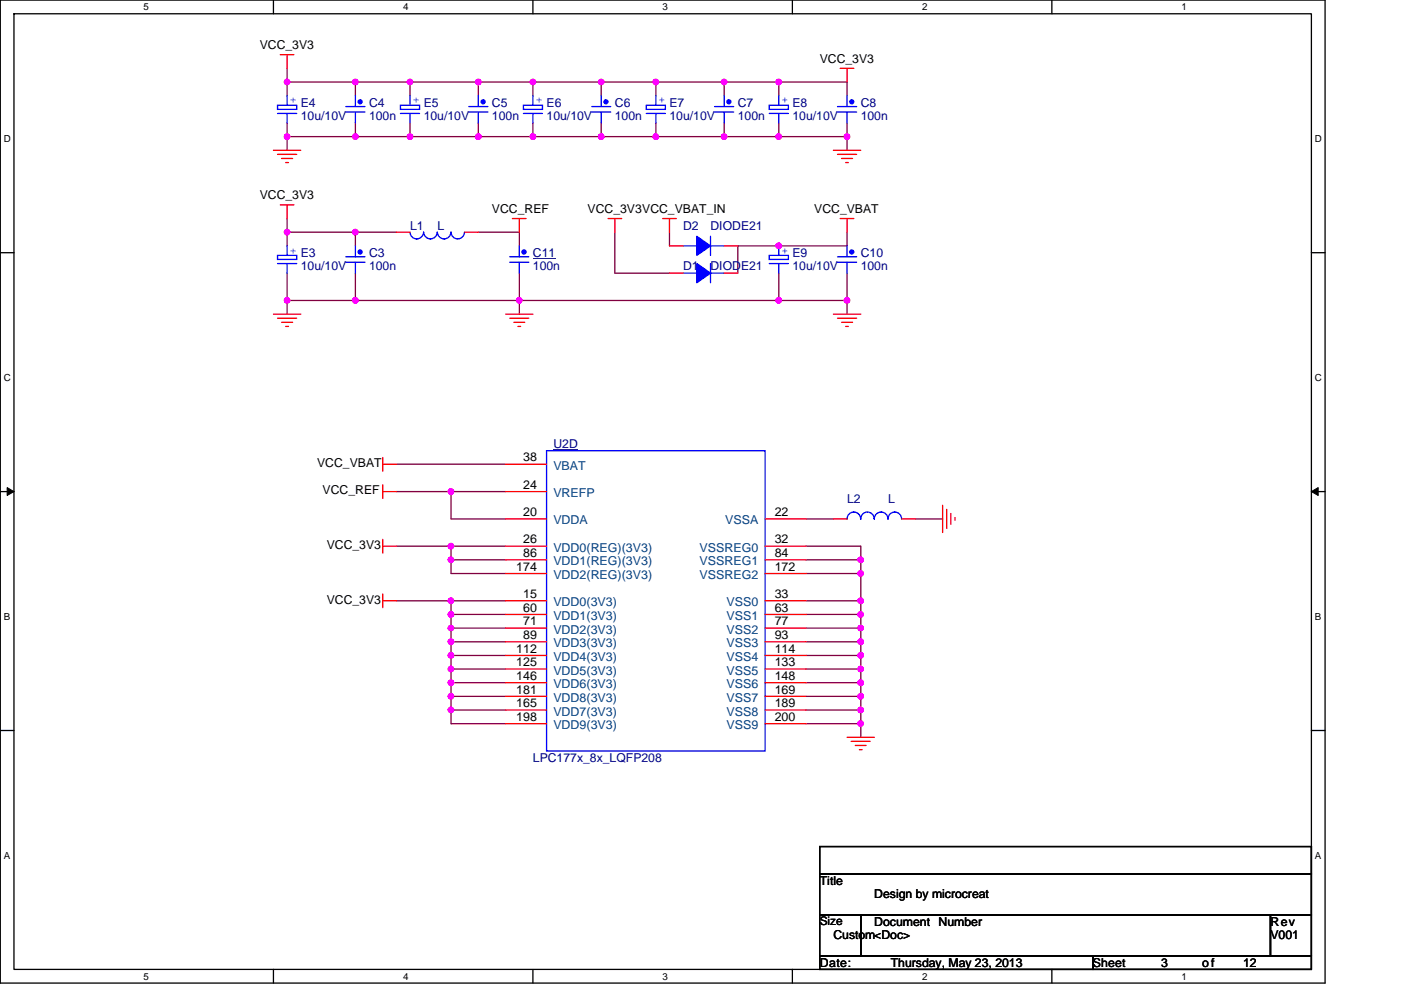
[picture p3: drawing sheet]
<svg xmlns="http://www.w3.org/2000/svg" width="297mm" height="210mm" viewBox="0 0 297 210" stroke-linecap="round" stroke-linejoin="round" font-family="sans-serif">
<path d="M.1 0h280.8v208.5h-280.8zM3 2.9h275v202.7h-275z" fill="none" stroke="#000" stroke-width=".28"/>
<g fill="#fff">
<path d="M30.5 .3h1.1v2.3h-1.1z"/>
<path d="M30.5 205.9h1.1v2.3h-1.1z"/>
</g>
<path d="M58 0v2.9M58 205.6v2.9" fill="none" stroke="#000" stroke-width=".28"/>
<g fill="#fff">
<path d="M85.5 .3h1.1v2.3h-1.1z"/>
<path d="M85.5 205.9h1.1v2.3h-1.1z"/>
</g>
<path d="M113 0v2.9M113 205.6v2.9" fill="none" stroke="#000" stroke-width=".28"/>
<g fill="#fff">
<path d="M140.5 .3h1.1v2.3h-1.1z"/>
<path d="M140.5 205.9h1.1v2.3h-1.1z"/>
</g>
<path d="M168 0v2.9M168 205.6v2.9" fill="none" stroke="#000" stroke-width=".28"/>
<g fill="#fff">
<path d="M195.5 .3h1.2v2.3h-1.2z"/>
<path d="M195.5 205.9h1.2v2.3h-1.2z"/>
</g>
<path d="M223 0v2.9M223 205.6v2.9" fill="none" stroke="#000" stroke-width=".28"/>
<g fill="#fff">
<path d="M250.5 .3h1.2v2.3h-1.2z"/>
<path d="M250.5 205.9h1.2v2.3h-1.2z"/>
<path d="M.8 28.3h1.5v2.3h-1.5z"/>
<path d="M278.8 28.3h1.5v2.3h-1.5z"/>
<path d="M.8 78.9h1.5v2.3h-1.5z"/>
<path d="M278.8 78.9h1.5v2.3h-1.5z"/>
</g>
<path d="M.1 53.6h2.9M278 53.6h2.9" fill="none" stroke="#000" stroke-width=".28"/>
<g fill="#fff">
<path d="M.8 129.6h1.4v2.3h-1.4z"/>
<path d="M278.8 129.6h1.4v2.3h-1.4z"/>
</g>
<path d="M.1 104.3h2.9M278 104.3h2.9" fill="none" stroke="#000" stroke-width=".28"/>
<path d="M1.5 103.4l1.5 .9-1.5 .8zM278 104.3l1.5-.9v1.7z" fill="#000" stroke="#000" stroke-width=".21"/>
<g fill="#fff">
<path d="M.8 180.3h1.4v2.3h-1.4z"/>
<path d="M278.8 180.3h1.4v2.3h-1.4z"/>
</g>
<path d="M.1 154.9h2.9M278 154.9h2.9M173.8 179.6h104.2v5.7h-104.2zM173.8 194h8.7v8.7h-8.7zM173.8 185.3h104.2v8.7h-104.2zM182.5 194h86.9v8.7h-86.9zM269.4 194h8.6v8.7h-8.6zM173.8 202.7h57.9v2.9h-57.9zM231.7 202.7h46.3v2.9h-46.3z" fill="none" stroke="#000" stroke-width=".28"/>
<g fill="none" stroke="#800040" stroke-width=".28">
<path d="M60.9 14.5v2.9M60.9 17.4h14.4M60.9 17.4v2.9M86.9 17.4h14.5M86.9 17.4h-11.5v2.9M86.9 17.4v2.9M113 17.4h-11.6v2.9M127.5 17.4h-14.5v2.9M139.1 17.4h-11.6v2.9M153.5 17.4h-14.4v2.9M165.1 17.4h-11.6v2.9M60.9 26.1v2.9"/>
<path d="M60.9 29h14.5M60.9 29v2.9M75.4 26.1v2.9h11.5M86.9 26.1v2.9M86.9 29h14.5M101.4 26.1v2.9h11.6M113 26.1v2.9h14.5M127.5 26.1v2.9M127.5 29h11.6M139.1 26.1v2.9h14.4M153.5 26.1v2.9h11.6M165.1 20.3v-2.9h14.5v2.9"/>
<path d="M165.1 26.1v2.9M165.1 29h14.5M179.6 26.1v2.9M179.6 29v2.9M60.9 46.4v2.9M60.9 57.9v5.8M60.9 49.3h14.5M60.9 49.3v2.9M75.4 57.9v5.8h34.7v-5.8M84 49.3h-8.6v2.9M101.4 49.3h8.7v2.9M130.4 49.3v8.6h11.5"/>
<path d="M141.9 49.3v2.9M165.1 57.9v5.8M179.6 49.3v2.9h-23.2v5.7M179.6 57.9v5.8M60.9 63.7h14.5M60.9 63.7v2.9M165.1 63.7h-55v2.9M165.1 63.7h14.5M179.6 63.7v2.9M84 98.5h23.2M84 115.8h11.6M84 104.3h11.6"/>
<path d="M95.6 115.8v2.9M95.6 118.7v2.9h11.6M95.6 104.3v5.8h11.6M95.6 115.8h11.6M95.6 118.7h11.6M95.6 104.3h11.6M170.9 110.1h5.8M170.9 115.8h11.6v2.9M170.9 118.7h11.6M182.5 118.7v2.9M194.1 110.1h5.8M84 127.4h11.6"/>
<path d="M95.6 127.4v2.9M95.6 130.3v2.9M95.6 133.2v2.9M95.6 136.1v2.9M95.6 127.4h11.6M95.6 130.3h11.6M95.6 133.2h11.6M95.6 136.1h11.6M95.6 139h11.6M95.6 139v2.9M170.9 127.4h11.6M170.9 130.3h11.6"/>
<path d="M170.9 133.2h11.6M170.9 136.1h11.6M170.9 139h11.6M170.9 121.6h11.6M182.5 127.4v2.9M182.5 130.3v2.9M182.5 133.2v2.9M182.5 136.1v2.9M182.5 139v2.9M182.5 121.6v5.8M95.6 141.9v2.9M95.6 144.8v2.9"/>
<path d="M95.6 147.7v2.9M95.6 141.9h11.6M95.6 144.8h11.6M95.6 147.7h11.6M95.6 150.6h11.6M95.6 150.6v2.9h11.6M170.9 141.9h11.6M170.9 144.8h11.6M170.9 147.7h11.6M170.9 150.6h11.6M170.9 153.5h11.6M182.5 153.5v2.9"/>
<path d="M182.5 141.9v2.9M182.5 144.8v2.9M182.5 147.7v2.9M182.5 150.6v2.9"/>
</g>
<g fill="#f0f" stroke="#f0f" stroke-width=".28">
<circle cx="95.6" cy="127.4" r=".57"/>
<circle cx="95.6" cy="133.2" r=".57"/>
<circle cx="95.6" cy="130.3" r=".57"/>
<circle cx="95.6" cy="136.1" r=".57"/>
<circle cx="95.6" cy="139" r=".57"/>
<circle cx="95.6" cy="141.9" r=".57"/>
<circle cx="95.6" cy="147.7" r=".57"/>
<circle cx="95.6" cy="144.8" r=".57"/>
<circle cx="95.6" cy="150.6" r=".57"/>
<circle cx="182.5" cy="153.5" r=".57"/>
<circle cx="182.5" cy="127.4" r=".57"/>
<circle cx="182.5" cy="130.3" r=".57"/>
<circle cx="182.5" cy="133.2" r=".57"/>
<circle cx="182.5" cy="136.1" r=".57"/>
<circle cx="182.5" cy="139" r=".57"/>
<circle cx="182.5" cy="141.9" r=".57"/>
<circle cx="182.5" cy="144.8" r=".57"/>
<circle cx="182.5" cy="147.7" r=".57"/>
<circle cx="182.5" cy="150.6" r=".57"/>
<circle cx="95.6" cy="118.7" r=".57"/>
<circle cx="95.6" cy="115.8" r=".57"/>
<circle cx="95.6" cy="104.3" r=".57"/>
<circle cx="182.5" cy="118.7" r=".57"/>
<circle cx="182.5" cy="121.6" r=".57"/>
<circle cx="60.9" cy="17.4" r=".57"/>
<circle cx="75.3" cy="17.4" r=".57"/>
<circle cx="60.9" cy="29" r=".57"/>
<circle cx="75.3" cy="29" r=".57"/>
<circle cx="179.6" cy="29" r=".57"/>
<circle cx="165.1" cy="29" r=".57"/>
<circle cx="139" cy="29" r=".57"/>
<circle cx="153.5" cy="29" r=".57"/>
<circle cx="127.5" cy="29" r=".57"/>
<circle cx="101.4" cy="29" r=".57"/>
<circle cx="113" cy="29" r=".57"/>
<circle cx="86.9" cy="29" r=".57"/>
<circle cx="86.9" cy="17.4" r=".57"/>
<circle cx="101.4" cy="17.4" r=".57"/>
<circle cx="113" cy="17.4" r=".57"/>
<circle cx="127.5" cy="17.4" r=".57"/>
<circle cx="139" cy="17.4" r=".57"/>
<circle cx="153.5" cy="17.4" r=".57"/>
<circle cx="165.1" cy="17.4" r=".57"/>
<circle cx="60.9" cy="49.2" r=".57"/>
<circle cx="75.3" cy="49.2" r=".57"/>
<circle cx="60.9" cy="63.7" r=".57"/>
<circle cx="75.3" cy="63.7" r=".57"/>
<circle cx="165.1" cy="52.1" r=".57"/>
<circle cx="110.1" cy="63.7" r=".57"/>
<circle cx="165.1" cy="63.7" r=".57"/>
<circle cx="179.6" cy="63.7" r=".57"/>
</g>
<g fill="none" stroke="#f00" stroke-width=".28">
<path d="M59.4 11.6h2.9M60.9 11.6v2.9M178.1 14.5h2.9M179.6 14.5v2.9M58 31.9h5.8M58.8 32.7h4.1M59.7 33.6h2.3M60.6 34.5h.6M60.9 20.3h.1M60.9 26.1h.1M75.4 20.3h.1M75.4 26.1h.1"/>
<path d="M86.9 20.3h.1M86.9 26.1h.1M101.4 20.3h.1M101.4 26.1h.1M113 20.3h.1M113 26.1h.1M127.5 20.3h.1M127.5 26.1h.1M139.1 20.3h.1M139.1 26.1h.1M153.5 20.3h.1M153.5 26.1h.1"/>
<path d="M165.1 20.3h.1M165.1 26.1h.1M176.7 31.9h5.8M177.6 32.7h4M178.4 33.6h2.4M179.3 34.5h.6M179.6 20.3h.1M179.6 26.1h.1M59.4 43.5h2.9M60.9 43.5v2.9M60.9 52.2h.1M60.9 57.9h.1"/>
<path d="M75.4 52.2h.1M75.4 57.9h.1M84 49.3h2.9M98.5 49.3h2.9M108.6 46.4h2.9M110.1 46.4v2.9M110.1 52.2h.1M110.1 57.9h.1M128.9 46.4h2.9M130.4 46.4v2.9M140.5 46.4h2.9M141.9 46.4v2.9"/>
<path d="M141.9 57.9h2.9M141.9 52.2h2.9M153.5 57.9h2.9M153.5 52.2h2.9M165.1 52.2h.1M165.1 57.9h.1M178.1 46.4h2.9M179.6 46.4v2.9M179.6 52.2h.1M179.6 57.9h.1M58 66.6h5.8M58.8 67.5h4.1"/>
<path d="M59.7 68.4h2.3M60.6 69.2h.6M107.2 66.6h5.8M108.1 67.5h4M108.9 68.4h2.3M109.8 69.2h.6M176.7 66.6h5.8M177.6 67.5h4M178.4 68.4h2.4M179.3 69.2h.6M81.1 98.5h2.9M81.1 97v2.9"/>
<path d="M107.2 98.5h8.7M81.1 104.3h2.9M81.1 102.8v2.9M81.1 115.8h2.9M81.1 114.4v2.9M107.2 115.8h8.7M107.2 118.7h8.7M107.2 110.1h8.7M107.2 104.3h8.7M162.2 115.8h8.7M162.2 118.7h8.7M162.2 110.1h8.7"/>
<path d="M176.7 110.1h2.9M191.2 110.1h2.9M199.9 107.2v5.7M200.7 108v4.1M201.6 108.9v2.3M202.5 109.8v.5M81.1 127.4h2.9M81.1 126v2.9M107.2 121.6h8.7M107.2 127.4h8.7M107.2 130.3h8.7M107.2 133.2h8.7"/>
<path d="M107.2 136.1h8.7M107.2 139h8.7M162.2 127.4h8.7M162.2 130.3h8.7M162.2 133.2h8.7M162.2 136.1h8.7M162.2 139h8.7M162.2 121.6h8.7M107.2 141.9h8.7M107.2 144.8h8.7M107.2 150.6h8.7M107.2 147.7h8.7"/>
<path d="M107.2 153.5h8.7M162.2 141.9h8.7M162.2 144.8h8.7M162.2 147.7h8.7M162.2 150.6h8.7M162.2 153.5h8.7M179.6 156.4h5.8M180.5 157.2h4M181.3 158.1h2.3M182.2 159h.6"/>
</g>
<g fill="none" stroke="#00f" stroke-width=".28">
<path d="M58.8 22.3h4.1v.9h-4.1zM58.8 24.1h4.1M60.9 24.1v2M60.9 20.3v2M73.3 23.8h4.1M73.3 22.6h4.1M75.4 20.3v2.3M75.4 23.8v2.3M84.9 22.3h4.1v.9h-4.1zM84.9 24.1h4.1M86.9 24.1v2M86.9 20.3v2"/>
<path d="M99.4 23.8h4M99.4 22.6h4M101.4 20.3v2.3M101.4 23.8v2.3M111 22.3h4v.9h-4zM111 24.1h4M113 24.1v2M113 20.3v2M125.5 23.8h4M125.5 22.6h4M127.5 20.3v2.3M127.5 23.8v2.3"/>
<path d="M137 22.3h4.1v.9h-4.1zM137 24.1h4.1M139.1 24.1v2M139.1 20.3v2M151.5 23.8h4.1M151.5 22.6h4.1M153.5 20.3v2.3M153.5 23.8v2.3M163.1 24.1h4M163.1 22.3h4v.9h-4zM165.1 24.1v2M165.1 20.3v2"/>
<path d="M177.6 23.8h4M177.6 22.6h4M179.6 20.3v2.3M179.6 23.8v2.3M58.8 54.2h4.1v.8h-4.1zM58.8 55.9h4.1M60.9 55.9v2M60.9 52.2v2M73.3 55.6h4.1M73.3 54.5h4.1M75.4 52.2v2.3M75.4 55.6v2.3"/>
<path d="M86.9 49.2a1.44 1.44 0 0 0 1.5 1.5 1.48 1.48 0 0 0 1.4-1.5M89.8 49.2a1.45 1.45 0 0 0 1.4 1.5 1.5 1.5 0 0 0 1.5-1.5 1.45 1.45 0 0 0 1.4 1.5 1.5 1.5 0 0 0 1.5-1.5 1.43 1.43 0 0 0 1.5 1.5 1.43 1.43 0 0 0 1.4-1.5M108.1 55.6h4M108.1 54.5h4M110.1 52.2v2.3M110.1 55.6v2.3M144.8 57.9h2.9M144.8 52.2h2.9M150.6 55.9v4.1M150.6 57.9h2.9M150.6 50.1v4.1M150.6 52.2h2.9"/>
<path d="M163.1 55.9h4M163.1 54.2h4v.8h-4zM165.1 55.9v2M165.1 52.2v2M177.6 55.6h4M177.6 54.5h4M179.6 52.2v2.3M179.6 55.6v2.3M115.9 95.6h46.3v63.7h-46.3zM191.2 110v.1a1.44 1.44 0 0 0-1.5-1.5 1.43 1.43 0 0 0-1.4 1.5 1.44 1.44 0 0 0-1.5-1.5 1.43 1.43 0 0 0-1.4 1.5 1.43 1.43 0 0 0-1.5-1.5 1.43 1.43 0 0 0-1.4 1.5 1.44 1.44 0 0 0-1.5-1.5 1.43 1.43 0 0 0-1.4 1.5v-.1"/>
</g>
<path d="M113 54.9h4.7M117.3 95.4h5.3" fill="none" stroke="#000080" stroke-width=".21"/>
<g fill="#00f" stroke="#00f" stroke-width=".28">
<path d="M147.7 55.9l2.9 2-2.9 2.1z" fill-rule="evenodd"/>
<path d="M147.7 50.1l2.9 2.1-2.9 2z" fill-rule="evenodd"/>
<circle cx="154.5" cy="21.6" r=".43"/>
<circle cx="102.4" cy="21.6" r=".43"/>
<circle cx="76.3" cy="53.4" r=".43"/>
<circle cx="76.3" cy="21.6" r=".43"/>
<circle cx="111.1" cy="53.4" r=".43"/>
<circle cx="180.6" cy="53.4" r=".43"/>
<circle cx="180.6" cy="21.6" r=".43"/>
<circle cx="128.5" cy="21.6" r=".43"/>
</g>
<g font-size="2.6">
<text x="55.1" y="10.5">VCC_3V3</text>
<text x="173.8" y="13.4">VCC_3V3</text>
<text x="55.1" y="42.3">VCC_3V3</text>
<text x="104.3" y="45.2">VCC_REF</text>
<text x="124.6" y="45.2">VCC_3V3VCC_VBAT_IN</text>
<text x="172.6" y="45.2">VCC_VBAT</text>
<text x="67.2" y="99.1">VCC_VBAT</text>
<text x="110.9" y="97.9">38</text>
<text x="68.4" y="104.9">VCC_REF</text>
<text x="110.9" y="103.7">24</text>
<text x="110.9" y="109.5">20</text>
<text x="164.3" y="109.5">22</text>
<text x="69.3" y="116.4">VCC_3V3</text>
<text x="110.9" y="115.3">26</text>
<text x="110.9" y="118.2">86</text>
<text x="164.2" y="115.3">32</text>
<text x="164.2" y="118.2">84</text>
<text x="109.5" y="121.1">174</text>
<text x="164.2" y="121.1">172</text>
<text x="69.3" y="128">VCC_3V3</text>
<text x="110.9" y="126.8">15</text>
<text x="110.9" y="129.7">60</text>
<text x="164.2" y="126.8">33</text>
<text x="164.2" y="129.7">63</text>
<text x="110.9" y="132.6">71</text>
<text x="110.9" y="135.5">89</text>
<text x="164.2" y="132.6">77</text>
<text x="164.2" y="135.5">93</text>
<text x="109.5" y="138.4">112</text>
<text x="109.5" y="141.3">125</text>
<text x="164.2" y="138.4">114</text>
<text x="164.2" y="141.3">133</text>
<text x="109.5" y="144.2">146</text>
<text x="109.5" y="147.1">181</text>
<text x="164.2" y="144.2">148</text>
<text x="164.2" y="147.1">169</text>
<text x="109.5" y="150">165</text>
<text x="109.5" y="152.9">198</text>
<text x="164.2" y="150">189</text>
<text x="164.2" y="152.9">200</text>
<text x="173.8" y="187.7">Title</text>
<text x="185.4" y="190.6">Design by microcreat</text>
<text x="185.4" y="196.4">Document Number</text>
<text x="269.4" y="196.4">Rev</text>
<text x="176.7" y="199.3">Custom&lt;Doc&gt;</text>
<text x="269.4" y="199.3">V001</text>
<text x="173.8" y="205">Date:</text>
<text x="188.9" y="205">Thursday, May 23, 2013</text>
<text x="231.7" y="205">Sheet</text>
<text x="246.2" y="205">3</text>
<text x="254.9" y="205">of</text>
<text x="263.6" y="205">12</text>
</g>
<g font-size="2.6" fill="#000080">
<text x="63.8" y="22.6">E4</text>
<text x="78.2" y="22.6">C4</text>
<text x="89.8" y="22.6">E5</text>
<text x="104.3" y="22.6">C5</text>
<text x="115.9" y="22.6">E6</text>
<text x="130.4" y="22.6">C6</text>
<text x="141.9" y="22.6">E7</text>
<text x="156.4" y="22.6">C7</text>
<text x="168" y="22.6">E8</text>
<text x="182.5" y="22.6">C8</text>
<text x="63.8" y="25.5">10u/10V</text>
<text x="78.2" y="25.5">100n</text>
<text x="89.8" y="25.5">10u/10V</text>
<text x="104.3" y="25.5">100n</text>
<text x="115.9" y="25.5">10u/10V</text>
<text x="130.4" y="25.5">100n</text>
<text x="141.9" y="25.5">10u/10V</text>
<text x="156.4" y="25.5">100n</text>
<text x="168" y="25.5">10u/10V</text>
<text x="182.5" y="25.5">100n</text>
<text x="86.9" y="48.7">L1</text>
<text x="92.7" y="48.7">L</text>
<text x="144.8" y="48.7">D2</text>
<text x="150.6" y="48.7">DIODE21</text>
<text x="63.8" y="54.5">E3</text>
<text x="63.8" y="57.4">10u/10V</text>
<text x="78.2" y="54.5">C3</text>
<text x="78.2" y="57.4">100n</text>
<text x="113" y="54.5">C11</text>
<text x="113" y="57.4">100n</text>
<text x="144.8" y="57.4">D1</text>
<text x="150.6" y="57.4">DIODE21</text>
<text x="168" y="54.5">E9</text>
<text x="168" y="57.4">10u/10V</text>
<text x="182.5" y="54.5">C10</text>
<text x="182.5" y="57.4">100n</text>
<text x="117.3" y="95">U2D</text>
<text x="179.6" y="106.6">L2</text>
<text x="188.3" y="106.6">L</text>
<text x="113" y="161.6">LPC177x_8x_LQFP208</text>
</g>
<g font-size="2.6" fill="#004080">
<text x="117.3" y="99.6">VBAT</text>
<text x="117.3" y="105.4">VREFP</text>
<text x="117.3" y="111.2">VDDA</text>
<text x="153.8" y="111.2">VSSA</text>
<text x="117.3" y="117">VDD0(REG)(3V3)</text>
<text x="117.3" y="119.9">VDD1(REG)(3V3)</text>
<text x="148.3" y="117">VSSREG0</text>
<text x="148.3" y="119.9">VSSREG1</text>
<text x="117.3" y="122.8">VDD2(REG)(3V3)</text>
<text x="148.3" y="122.8">VSSREG2</text>
<text x="117.3" y="128.6">VDD0(3V3)</text>
<text x="117.3" y="131.5">VDD1(3V3)</text>
<text x="154" y="128.6">VSS0</text>
<text x="154" y="131.5">VSS1</text>
<text x="117.3" y="134.4">VDD2(3V3)</text>
<text x="117.3" y="137.3">VDD3(3V3)</text>
<text x="154" y="134.4">VSS2</text>
<text x="154" y="137.3">VSS3</text>
<text x="117.3" y="140.2">VDD4(3V3)</text>
<text x="117.3" y="143.1">VDD5(3V3)</text>
<text x="154" y="140.2">VSS4</text>
<text x="154" y="143.1">VSS5</text>
<text x="117.3" y="146">VDD6(3V3)</text>
<text x="117.3" y="148.9">VDD8(3V3)</text>
<text x="154" y="146">VSS6</text>
<text x="154" y="148.9">VSS7</text>
<text x="117.3" y="151.8">VDD7(3V3)</text>
<text x="117.3" y="154.7">VDD9(3V3)</text>
<text x="154" y="151.8">VSS8</text>
<text x="154" y="154.7">VSS9</text>
</g>
<text font-size="2.5" x="173.8" y="196.3">Size</text>
<g font-size="2.4" fill="#00f">
<text x="61.4" y="21.9">+</text>
<text x="87.5" y="21.9">+</text>
<text x="113.6" y="21.9">+</text>
<text x="139.6" y="21.9">+</text>
<text x="165.7" y="21.9">+</text>
<text x="61.4" y="53.8">+</text>
<text x="165.7" y="53.8">+</text>
</g>
<g font-size="2.1">
<text x="30.5" y="2.2">5</text>
<text x="85.5" y="2.2">4</text>
<text x="140.5" y="2.2">3</text>
<text x="195.5" y="2.2">2</text>
<text x="250.5" y="2.2">1</text>
<text x=".8" y="30.1">D</text>
<text x="278.8" y="30.1">D</text>
<text x=".8" y="80.8">C</text>
<text x="278.8" y="80.8">C</text>
<text x=".8" y="131.4">B</text>
<text x="278.8" y="131.4">B</text>
<text x=".8" y="182.1">A</text>
<text x="278.8" y="182.1">A</text>
<text x="30.5" y="207.8">5</text>
<text x="85.5" y="207.8">4</text>
<text x="140.5" y="207.8">3</text>
<text x="195.5" y="207.8">2</text>
<text x="250.5" y="207.8">1</text>
</g>
</svg>
